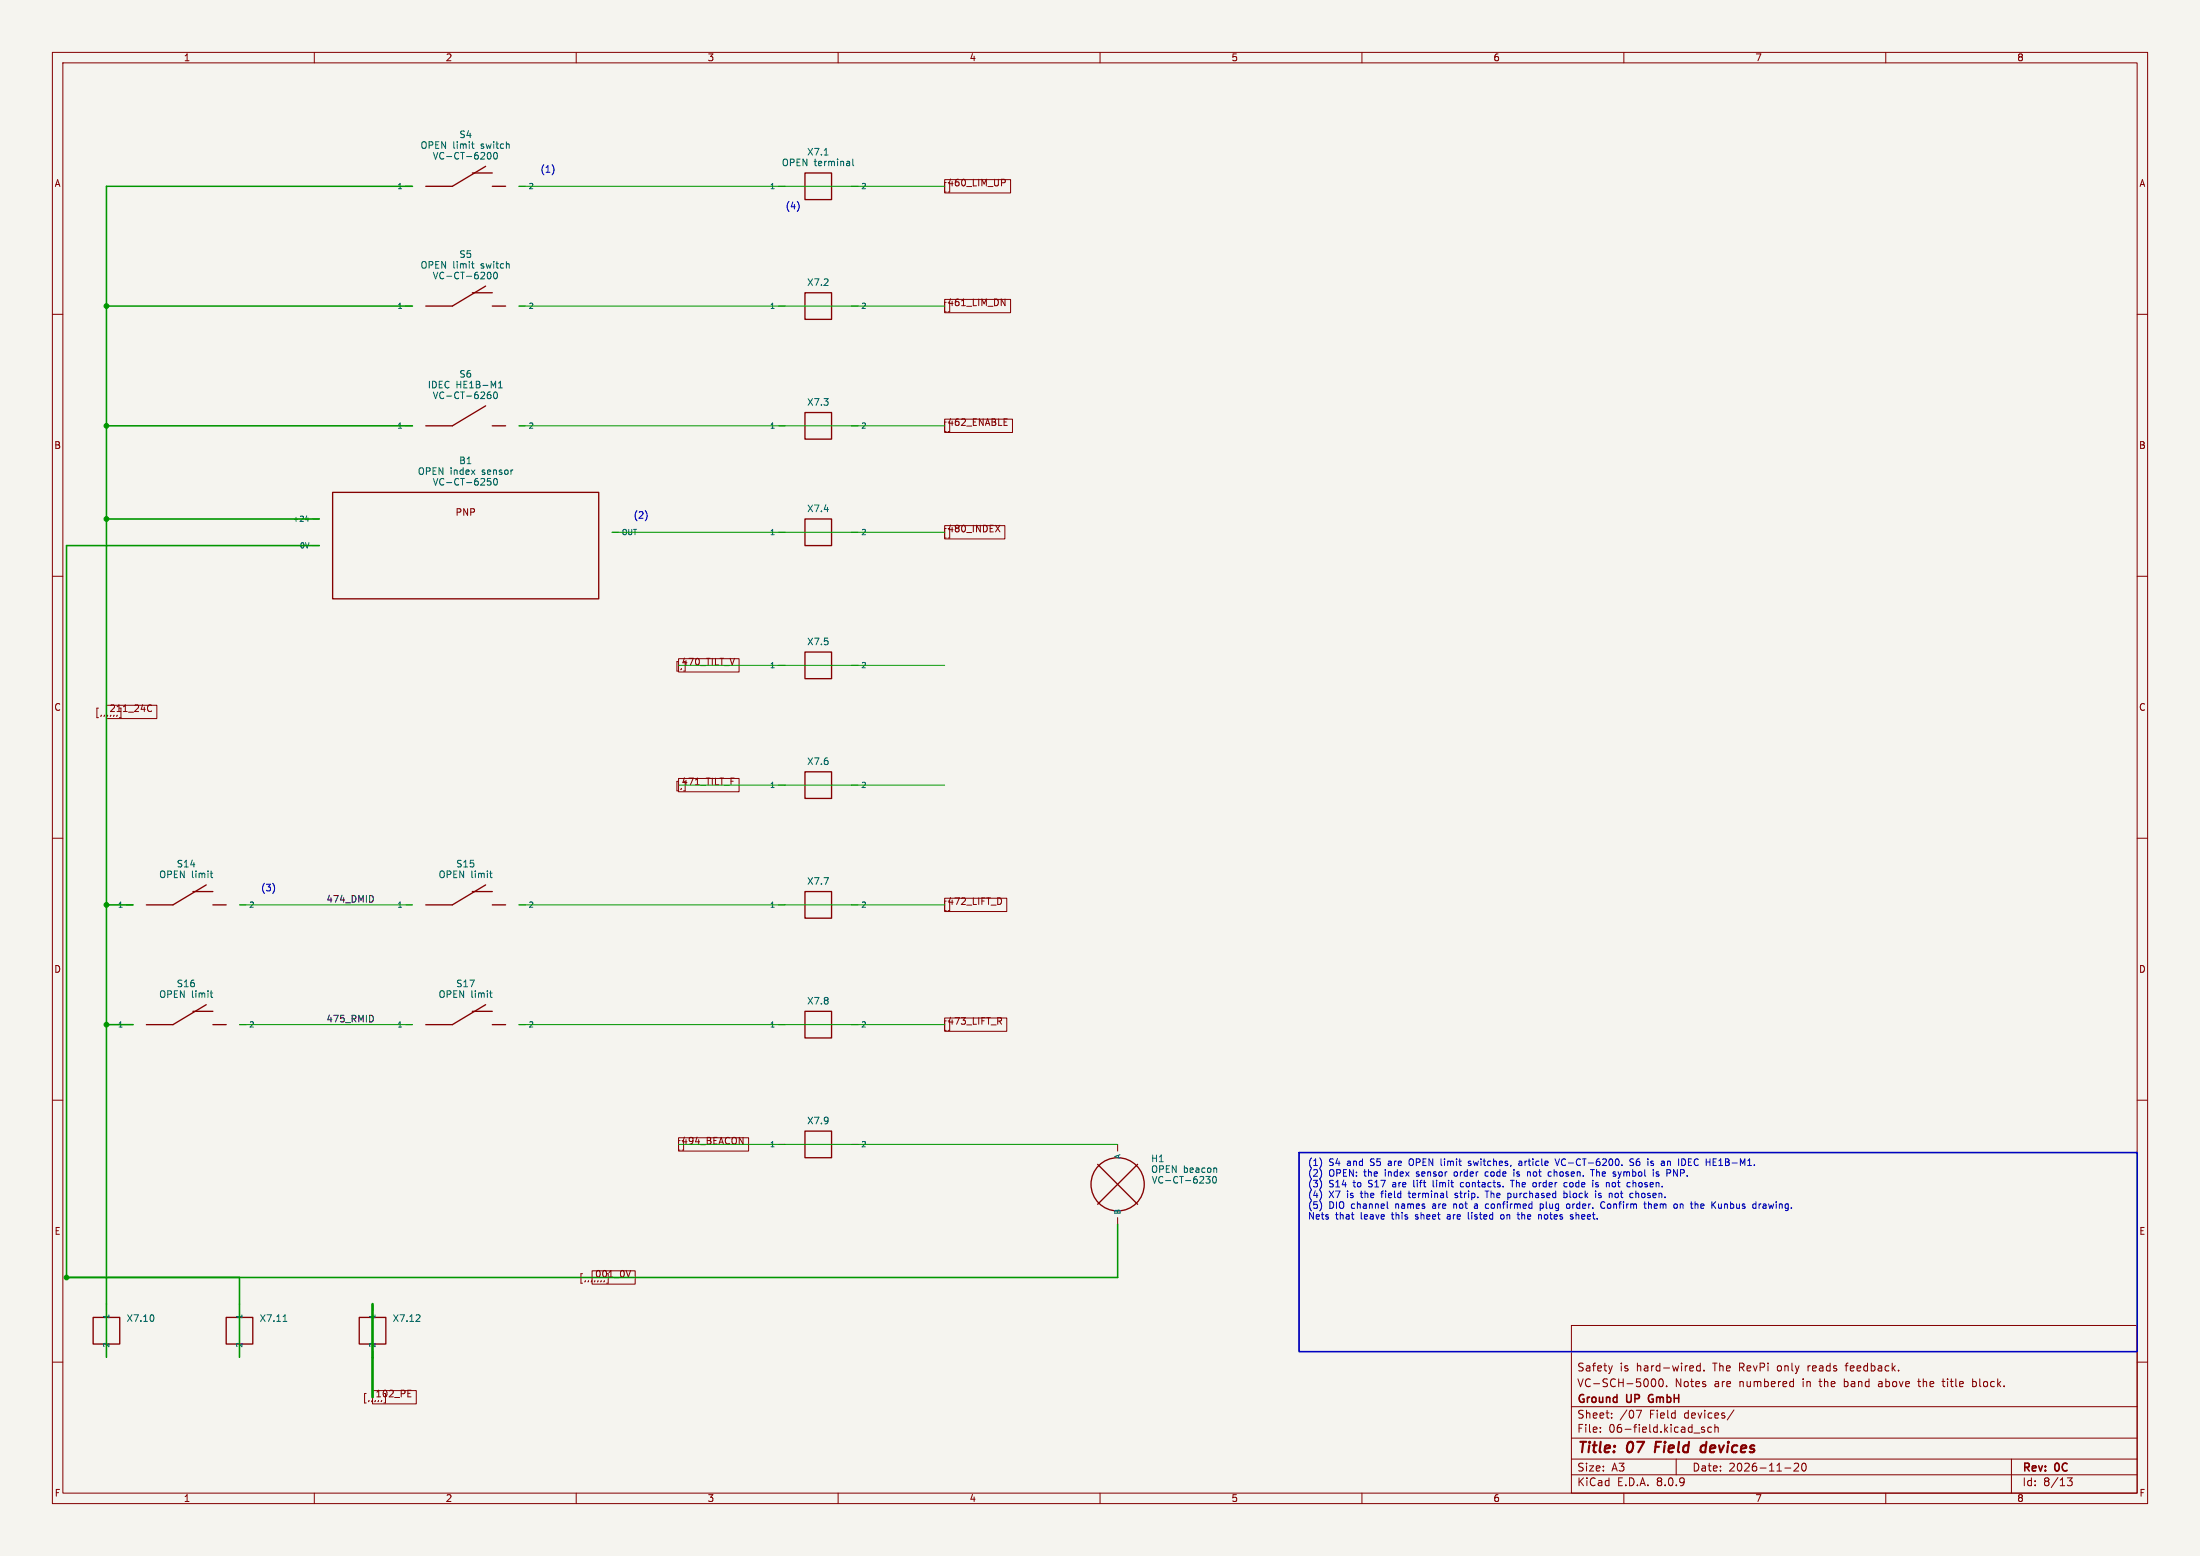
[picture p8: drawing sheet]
<svg xmlns="http://www.w3.org/2000/svg" width="420mm" height="297mm" viewBox="0 0 420 297" stroke-linecap="round" stroke-linejoin="round" font-family="sans-serif">
<path d="M0 0h420v297h-420z" fill="#f5f4ef" stroke="#f5f4ef" stroke-width=".19"/>
<g fill="none" stroke="#840000" stroke-width=".19">
<path d="M10 10h400v277h-400zM12 12h396v273h-396zM60 10v2M110 10v2M160 10v2M210 10v2M260 10v2M310 10v2M360 10v2M77.5 35.6h1.2M99.1 35.6h1.2M148.6 35.6h1.3"/>
<path d="M162.6 35.6h1.2M180.3 34.3h12.6v2.5h-12.6zM191.2 34.2h.5l.2 .3-.1 .3-.6 .1M77.5 58.4h1.2M99.1 58.4h1.2M148.6 58.4h1.3M162.6 58.4h1.2M180.3 57.1h12.6v2.6h-12.6zM191.1 57.1l.8 1.2v-1.2M10 60h2M191.7 79.9h.6M408 60h2"/>
<path d="M59.7 99.1h1.3M77.5 81.3h1.2M99.1 81.3h1.2M148.6 81.3h1.3M162.6 81.3h1.2M180.3 80h13v2.6h-13zM191.7 81.2h.6M10 110h2M59.7 104.1h1.3M116.8 101.6h1.3M148.6 101.6h1.3M162.6 101.6h1.2"/>
<path d="M180.3 100.3h11.5v2.6h-11.5zM190 100.3l.9 1.2M190.9 100.3l-.9 1.2M408 110h2M20.3 134.6h9.6v2.6h-9.6zM23.1 135.2v1.8h-.3M28.4 134.6l.5 .1M28.9 135.7l-.5 .1M129.5 125.7h11.6v2.6h-11.6zM130.8 126.3v1.8h-.3M148.6 127h1.3M162.6 127h1.2"/>
<path d="M10 160h2M129.5 148.6h11.6v2.5h-11.6zM130.8 149.1v1.9h-.3M148.6 149.9h1.3M162.6 149.9h1.2M408 160h2M24.1 172.7h1.3M45.7 172.7h1.3M77.5 172.7h1.2M99.1 172.7h1.2M148.6 172.7h1.3M162.6 172.7h1.2"/>
<path d="M180.3 171.4h11.9v2.6h-11.9zM191.1 171.7v.6M24.1 195.6h1.3M45.7 195.6h1.3M77.5 195.6h1.2M99.1 195.6h1.2M148.6 195.6h1.3M162.6 195.6h1.2M180.3 194.3h11.9v2.6h-11.9zM10 210h2M129.5 217.2h13.4v2.5h-13.4zM148.6 218.4h1.3"/>
<path d="M162.6 218.4h1.2M213.4 218.4v1.3M408 210h2M213.4 232.4v1.3M20.3 248.9v1.3M20.3 257.8v1.3M45.7 248.9v1.3M45.7 257.8v1.3M71.1 248.9v1.3M71.1 257.8v1.3M113 242.6h8.3v2.5h-8.3zM116.1 243.1v1.8h-.3"/>
<path d="M120.4 242.5l-.4 1.3M300 253h108v32h-108zM10 260h2M71.1 265.4h8.4v2.6h-8.4zM73.6 266v1.8h-.3M77.9 266.6h.6M77.9 265.4h.6M300 278.5h108M300 274.5h108M300 268.5h108M305.5 273.2v.2M305.5 272.5v.1"/>
<path d="M307.7 270.5v.2M307.7 269.8v.1M307.8 260.7l-.4 1M312.4 269.2h1l-.7 1.5M315.4 263.3l.2-.1a.8 .8 0 0 1 .5 .7 .8 .8 0 0 1-.5 .8l-.2-.1M316.8 263.3l.2-.1a.8 .8 0 0 1 .5 .7 .8 .8 0 0 1-.5 .8l-.2-.2-.1-.4zM318.2 264.5v.2M320 278.5v3M323.4 273.5h1.1M324.6 260.2v1.5M324.6 260.8l-.4-.1-.3 .3 .1 .6h.6M325.3 261.5v.2"/>
<path d="M325.4 272.5l-.4-.1-.2 .2 .1 .2 .5 .2v.3h-.6M326.7 272.5l-.4-.1-.3 .3 .2 .6h.5M327.4 272.5l.2-.1 .3 .1 .1 .9M327.4 271.9v1.5M331 269.1l-1.3 1.9M341.9 263.7l.5 .1M342.4 264.6l-.5 .1M342.4 263.2v1.5M342.5 279.4l.6-.1 .2 .1 .1 .3-1 1.1h1M344.1 279.4l.2-.1a.8 .8 0 0 1 .5 .7 .8 .8 0 0 1-.5 .8l-.2-.2-.2-.4zM352.2 260.7h.6M358.7 264.2v.4"/>
<path d="M366.1 263.7h.6M366.3 263.2v1.3l.2 .2M370.7 263.7h.6M370.9 263.2v1.3l.4 .2M376.6 264.6h.6M376.6 263.8h.6M376.6 263.2v1.5M384 278.5v6.5M408 260h2M60 285v2M110 285v2M160 285v2"/>
<path d="M210 285v2M260 285v2M300 281.5h108M310 285v2M340.7 280.2h1.2M360 285v2M394.7 282.1h.9l-.5 .6 .4 .1v.6l-.2 .2-.6-.1"/>
</g>
<path d="M316.2 275.2l-.3 2M325.7 276a.66 .66 0 0 0-1 .3l-.1 .5 .2 .3h.7M325.8 275.2l-.3 2" fill="none" stroke="#840000" stroke-width=".4"/>
<path d="M314.8 266.4l-.1 .4 .1 .7" fill="none" stroke="#840000" stroke-width=".3"/>
<g fill="none" stroke="#840000" stroke-width=".25">
<path d="M90.2 33h3.8M92.7 31.8l-6.3 3.8h-5.1M94 35.6h2.5M153.7 33h5v5.1h-5zM90.2 55.9h3.8M92.7 54.6l-6.3 3.8h-5.1M94 58.4h2.5M153.7 55.9h5v5.1h-5zM92.7 77.5l-6.3 3.8h-5.1M153.7 78.7h5v5.1h-5zM63.5 94h50.8v20.3h-50.8zM94 81.3h2.5"/>
<path d="M153.7 99.1h5v5h-5zM153.7 124.5h5v5h-5zM153.7 147.3h5v5.1h-5zM36.8 170.2h3.8M39.4 168.9l-6.4 3.8h-5.1M40.6 172.7h2.6M90.2 170.2h3.8M92.7 168.9l-6.3 3.8h-5.1M94 172.7h2.5M153.7 170.2h5v5.1h-5zM36.8 193h3.8M39.4 191.8l-6.4 3.8h-5.1"/>
<path d="M40.6 195.6h2.6M90.2 193h3.8M92.7 191.8l-6.3 3.8h-5.1M94 195.6h2.5M153.7 193h5v5.1h-5zM153.7 215.9h5v5.1h-5zM209.5 222.2l7.7 7.7M217.2 222.2l-7.7 7.7M17.8 251.5h5.1v5h-5.1zM43.2 251.5h5.1v5h-5.1zM68.6 251.5h5.1v5h-5.1z"/>
<circle cx="213.4" cy="226.1" r="5.1"/>
</g>
<g fill="none" stroke="#006464" stroke-width=".19">
<path d="M80.5 27.9v-.4a.42 .42 0 0 1 .4-.5 .42 .42 0 0 1 .5 .5v.4M82.4 27.7l.2-.2v-.3l-.7-.1v1.2M82.7 29.1l.5 1.3 .4-1.3M83.2 27.7h.4M83.8 27.1h-.6v1.2h.6M84.7 29.2a.6 .6 0 0 0-.8 .4 .6 .6 0 0 0 .6 .8l.2-.2M85.1 27.1v1.2l-.8-1.2v1.2M85.3 29.9h.9M86.6 27.1v1l.2 .2M87.3 27.5v.8M87.6 29.2a.6 .6 0 0 0-.9 .4 .6 .6 0 0 0 .6 .8l.3-.2M87.9 27.5v.8"/>
<path d="M87.9 27.6l.4-.1 .1 .2M87.9 29.1h.8M88.3 29.1v1.3M88.4 27.7v.6M88.4 27.7l.2-.2h.3l.1 .8M89.1 29.9h.9M89.6 27.5v.8M90 27.5h.5M90.2 27.1v1l.3 .2M91.2 29.1l-.4 .1a.86 .86 0 0 0 0 1.2l.5-.2v-.4l-.2-.2h-.3l-.2 .2M91.8 29.2l.5-.1 .2 .4-.8 .9h.8M92.3 27.5h-.3l-.2 .2 .1 .1 .4 .2v.3h-.5"/>
<path d="M92.8 27.5l.2 .8 .3-.6 .2 .6 .3-.8M93.1 29.2l.2-.1a.68 .68 0 0 1 .5 .6 .68 .68 0 0 1-.5 .7l-.3-.5zM94.3 27.1v.1M94.3 27.5v.8M94.4 29.2l.1-.1a.68 .68 0 0 1 .5 .6 .68 .68 0 0 1-.5 .7 .84 .84 0 0 1-.1-1.2zM94.7 27.5h.5M94.9 27.1v1l.3 .2M96.1 27.5h-.3l-.3 .2 .1 .6h.5M96.7 27.1v1.2M96.7 27.6l.2-.1h.3v.8M157.4 29.6h.7M162.1 30.8l.1 .8"/>
<path d="M162.2 31.6h-.1M162.2 31.1l-.1 .1M162.8 30.4v1.1l.2 .1M80.5 50.8v-.5a.42 .42 0 0 1 .4-.4 .42 .42 0 0 1 .5 .4v.5M82.4 50.6l.2-.3v-.3l-.7-.1v1.3M82.7 52l.5 1.2 .4-1.2M83.2 50.5h.4M83.8 49.9h-.6v1.3h.6M84.7 52.1a.6 .6 0 0 0-.8 .4 .6 .6 0 0 0 .6 .7l.2-.1M85.1 49.9v1.3l-.8-1.3v1.3M85.3 52.7h.9M86.6 49.9v1.1l.2 .2"/>
<path d="M87.3 50.3v.9M87.6 52.1a.6 .6 0 0 0-.9 .4 .6 .6 0 0 0 .6 .7l.3-.1M87.9 50.3v.9M87.9 50.5l.4-.2 .1 .2M87.9 52h.8M88.3 52v1.2M88.4 50.5l.2-.2 .3 .1 .1 .8M88.4 50.5v.7M89.1 52.7h.9M89.6 50.3v.9M90 50.3h.5M90.2 49.9v1.1l.3 .2"/>
<path d="M91.2 52h-.4a.86 .86 0 0 0 0 1.2l.5-.1v-.4l-.2-.3h-.3l-.2 .3M91.8 52.1l.5-.1 .2 .3-.8 .9h.8M92.3 50.4l-.3-.1-.2 .2 .1 .2 .4 .1v.3h-.5M92.8 50.3l.2 .9 .3-.6 .2 .6 .3-.9M93.1 52.1l.2-.1a.68 .68 0 0 1 .5 .6 .68 .68 0 0 1-.5 .6l-.3-.5zM94.3 49.9v.1M94.3 50.3v.9M94.4 52h.1a.68 .68 0 0 1 .5 .6 .68 .68 0 0 1-.5 .6 .84 .84 0 0 1-.1-1.2zM94.7 50.3h.5M94.9 49.9v1.1l.3 .2M96.1 50.4l-.3-.1-.3 .3 .1 .5h.5M96.7 50.5l.2-.2 .3 .1v.8"/>
<path d="M96.7 49.9v1.3M82 72.8v1.2M82.6 72.8a.64 .64 0 0 1 .7 .6 .64 .64 0 0 1-.7 .6zM82.7 74.8l.5 1.3 .4-1.3M83.9 73.4h.4M84.5 72.8h-.6v1.2h.6M84.7 74.9a.6 .6 0 0 0-.8 .5 .6 .6 0 0 0 .6 .7l.2-.1M85.3 75.6h.9M85.7 72.9a.6 .6 0 0 0-.8 .4 .6 .6 0 0 0 .6 .7l.2-.1M87.2 73.4h.8M87.2 72.8v1.2M87.6 74.9a.6 .6 0 0 0-.9 .5 .6 .6 0 0 0 .6 .7l.3-.1"/>
<path d="M87.9 74.8h.8M88 72.8v1.2M88.3 74.8v1.3M88.6 72.8v1.2h.6M88.6 73.4h.4M89.1 75.6h.9M89.7 74h.7M89.7 73.1l.3-.3v1.2M90.9 72.8h.4l.3 .2-.3 .4 .3 .1 .1 .3-.3 .2h-.5zM90.9 73.4h.4M91.2 74.8l-.4 .1a.86 .86 0 0 0 0 1.2l.5-.1v-.5l-.2-.2h-.3l-.2 .2M91.8 74.9l.5-.1 .2 .4-.8 .9h.8"/>
<path d="M92.2 73.6h1M93.6 74.8l-.3 .1a.86 .86 0 0 0 0 1.2l.4-.1v-.5l-.2-.2h-.2l-.3 .2M93.8 74v-1.2l.4 .9 .4-.9v1.2M94.4 74.9l.1-.1a.68 .68 0 0 1 .5 .7 .68 .68 0 0 1-.5 .6 .84 .84 0 0 1-.1-1.2zM95.2 73.1l.3-.3v1.2M95.2 74h.7M58.3 99.2h.6M58.8 98.8v.7M80 90.1v-.4a.42 .42 0 0 1 .4-.4 .42 .42 0 0 1 .5 .4v.4M81.9 89.9l.2-.2v-.3l-.7-.1v1.3M82.7 89.9h.4M82.7 91.3l.5 1.3 .4-1.3"/>
<path d="M83.3 89.3h-.6v1.3M84.5 89.3v1.3l-.7-1.3v1.3M84.7 91.4a.6 .6 0 0 0-.8 .5 .6 .6 0 0 0 .6 .7l.2-.1M85.3 92.1h.9M86.1 89.3v.1M86.1 89.7v.9M86.7 89.8l.2-.1 .3 .1 .1 .8M86.7 89.7v.9M87.6 91.4a.6 .6 0 0 0-.9 .5 .6 .6 0 0 0 .6 .7l.3-.1M87.9 91.3h.8M88.3 91.3v1.3M88.4 89.3v1.3"/>
<path d="M88.4 89.8l-.3-.1-.3 .2 .1 .6h.5M89 90.1l.6-.1-.1-.2-.4-.1-.1 .2v.6h.5M89.1 92.1h.9M90 89.7l.7 .9M90.7 89.7l-.7 .9M91.2 91.3l-.4 .1a.86 .86 0 0 0 0 1.2l.5-.1v-.4l-.2-.3h-.3l-.2 .3M91.8 91.4l.5-.1 .2 .4-.8 .9h.8M92.5 89.8l-.3-.1-.2 .2 .1 .2 .4 .1v.3h-.5M93.1 90.1l.6-.1-.1-.2-.3-.1-.2 .2v.6h.5M93.7 91.3h-.6l-.1 .6 .2-.1 .4 .1 .1 .2v.4l-.2 .1-.5-.1M94.2 89.7v.9M94.2 89.8l.2-.1 .3 .1 .1 .8"/>
<path d="M94.4 91.4l.1-.1a.68 .68 0 0 1 .5 .7 .68 .68 0 0 1-.5 .6 .84 .84 0 0 1-.1-1.2zM95.8 89.8l-.3-.1-.2 .2 .1 .2 .4 .1v.3h-.5M96.5 89.8l.3-.1 .2 .2v.4l-.2 .3-.3-.1-.2-.2zM97.5 89.7v.9M97.9 89.7l-.4 .2M40.1 166.7h.5M40.3 166.3v1l.3 .2M93.5 166.7h.4M93.6 166.3v1l.3 .2M40.1 189.5h.5M40.3 189.1v1.1l.3 .2M93.5 189.5h.4"/>
<path d="M93.6 189.1v1.1l.3 .2M220 224.6l.4 1.2 .4-1.2M220.2 222.6a.81 .81 0 0 0 .1 1.2 .43 .43 0 0 0 .5-.4l-.1-.8M221.4 222.5v1.3M222 224.7a.6 .6 0 0 0-.8 .4 .6 .6 0 0 0 .5 .7l.3-.1M222 222.6l.1 .3-.1 .2-.6 .1M222.5 225.3h1M222.7 223.1h.4M223.3 222.5h-.6v1.3h.6M224.5 222.5v1.3l-.7-1.3v1.3M224.8 224.7a.6 .6 0 0 0-.8 .4 .6 .6 0 0 0 .6 .7l.2-.1M225.2 224.6h.7"/>
<path d="M225.6 224.6v1.2M226.1 223l.4-.1 .2 .3-.1 .5h-.5M226.1 222.5v1.3M226.3 225.3h1M227.2 223.4l.6-.2-.1-.2-.3-.1-.2 .2 .1 .6h.4M228.3 223h.5l.1 .8M228.5 224.6h-.4a.86 .86 0 0 0 0 1.2l.4-.1 .1-.4-.3-.3-.3 .1-.1 .2M228.9 223.2l-.4 .1-.2 .2 .2 .3 .4-.1M229.1 224.7l.4-.1 .3 .3-.8 .9h.8M230 223l-.3-.1-.3 .3 .1 .5h.5M230.2 224.6h.8l-.4 .4 .3 .2v.5l-.1 .1-.6-.1M230.6 223.1l.2-.2 .3 .2 .1 .4-.1 .2-.3 .1-.2-.1z"/>
<path d="M231.6 224.7l.2-.1a.68 .68 0 0 1 .4 .6 .68 .68 0 0 1-.4 .6l-.3-.5zM231.7 223.1l.2-.2 .3 .1 .1 .8M231.7 222.9v.9M29.2 251l.2 .4-.2 .8M54 252.2h.8M54.3 251.1l.1-.1v1.2M79.9 251l.3 .2-.1 .3-.7 .7h.8"/>
</g>
<path d="M71.2 171.1l.1 .4-.1 .5M71.2 194l.1 .3-.1 .6" fill="none" stroke="#0f0f0f" stroke-width=".19"/>
<g fill="none" stroke="#0000c2" stroke-width=".19">
<path d="M105.7 32v.8M152.5 39v.8M123.5 98v.9M52.4 169.1v.9M252.2 221.6v.8M252.2 223.6v.9M252.2 225.7v.8M252.2 227.7v.8M252.2 229.7v.9M264.8 229.4v1.1l.2 .2M268.8 227.8h.5M269 227.3l.1 1.2"/>
<path d="M269.2 221.3a.9 .9 0 0 0 0 1.1M269.9 225.3v1.1l.2 .2M273.6 225.3v1.1l.2 .2M276.4 231.8l-.1 .1M276.4 232.2l-.2 .2 .2 .3M277.5 229.8v.9M277.7 229.8l-.2 .1M277.7 223.7l-.1 .2 .1 .6M277.8 228.5l.3 .1M278.1 227.8l-.3 .1v.2l.3 .1M279.4 225.8l-.4-.1-.2 .3 .1 .5h.5M280.3 231.4v1.1l.2 .2"/>
<path d="M280.8 221.7l-.3-.1-.2 .3 .5 .3M280.8 222.3l-.1 .2-.4-.1M282.1 230v.7M282.1 230.1l-.5 .1-.2 .1 .2 .4 .5-.1M283.6 223.7l-.1 .6 .1 .2h.4M283.9 227.3v1.3M284.2 229.9l-.4-.1-.2 .2 .1 .6h.5M287 231.9l-.3-.1-.2 .3v.5l.2 .1 .3-.1M288.2 227.8l.3 .2v.4l-.3 .2M288.3 225.3h.8M288.7 225.3v1.3M289 223.7v.8"/>
<path d="M289.6 231.8h.5M289.8 231.4v1.1M290 232.7h.1M290 221.7h.5v.8M290.5 221.9l-.4 .1-.2 .2 .2 .3 .4-.1M291.8 223.7l.4 .2v.6M293.9 231.8l.4 .2v.7M294 229.8v1.3M294.6 229.9v.6l-.2 .2-.4-.1M295.8 223.7h.3M296.1 224.5h-.3M296.9 221.2l.4 1.3 .4-1.3"/>
<path d="M298.6 227.8h.3l.3 .2-.2 .5h-.4M298.6 227.3v1.3M298.8 225.7l.4 .1M299.1 229.9l.4-.1 .2 .2-.1 .6-.3 .1-.2-.2M299.2 226.5l-.4 .1M299.7 225.8v.6M300 232.3h.3v.2l-.4 .2M300 231.8l.3 .1M300.9 231.4v1.3M300.9 231.9v.1M304 223.2v1.3M304.6 226l.6 .3-.2 .3-.4-.1"/>
<path d="M304.8 223.2v1.3M305 223.7l-.2 .1M305.1 225.8l-.3-.1-.2 .2M305.6 230.1l.2 .5 .6-.1M305.6 227.8h-.3l-.1 .1v.2l.4 .1v.3h-.4M305.8 229.4l-.2 .5M308.3 225.8l-.3-.1-.2 .3v.4l.2 .2 .3-.1M308.5 227.8l-.2 .2v.4l.2 .2M308.9 223.7l.3 .8M309.2 224.5l-.2 .4M309.5 223.7l-.3 .8M309.6 222.4v.1"/>
<path d="M311.7 225.3v1.3M311.9 221.3l-.5-.1-.2 .1v.4l.5 .2 .2 .3-.3 .3-.5-.1M312.3 225.9v.7M312.3 227.3v1.3M312.8 227.8h-.3l-.2 .1M313.8 229.8h.5M314 229.4v1.1l.3 .2M314.7 229.9l.4-.1 .2 .2M314.7 229.4v1.3M315.5 222l.2 .2-.2 .3M315.5 221.6l.1 .1M316.6 223.7h-.3l-.1 .2v.1l.4 .2v.3h-.4"/>
<path d="M318.3 221.6v.9M318.7 221.6l-.4 .1M319.5 224.5v-1.3l.7 1.3M320.5 221.2v1.3M320.8 229.8v.9M321.1 229.8l-.3 .1M321.7 222.3a.66 .66 0 0 0 0-.8 .66 .66 0 0 0-.6-.3v1.3M322.9 229.4v1.1M323.6 229.4v1.3M324.1 229.9v.8M327 222.5h.7M327 221.2h.7"/>
<path d="M327 221.8h.5M328.1 230.5l.2 .2 .3-.2M328.6 229.8v.9M335.8 229.8v.9M336.2 229.8l-.4 .2M337 229.8l-.4 .1M337 230.2h-.3l-.2 .1 .1 .3 .4 .1"/>
</g>
<path d="M248 220h160v38h-160z" fill="none" stroke="#0000c2" stroke-width=".3"/>
<path d="M78.7 35.6h-58.4v223.5M20.3 58.4h58.4M20.3 81.3h58.4M20.3 99.1h40.7M61 104.1h-48.3v139.7h200.7v-10.1M20.3 172.7h5.1M20.3 195.6h5.1M45.7 243.8v15.3" fill="none" stroke="#009600" stroke-width=".3"/>
<path d="M99.1 35.6h81.2M99.1 58.4h81.2M99.1 81.3h81.2M116.8 101.6h63.5M129.5 127h50.8M129.5 149.9h50.8M45.7 172.7h33M99.1 172.7h81.2M45.7 195.6h33M99.1 195.6h81.2M129.5 218.4h83.9" fill="none" stroke="#009600" stroke-width=".19"/>
<path d="M71.1 248.9v17.8" fill="none" stroke="#009600" stroke-width=".5"/>
<g fill="#009600" stroke="#009600" stroke-width=".19">
<circle cx="12.7" cy="243.8" r=".46"/>
<circle cx="20.3" cy="172.7" r=".46"/>
<circle cx="20.3" cy="195.6" r=".46"/>
<circle cx="20.3" cy="58.4" r=".46"/>
<circle cx="20.3" cy="81.3" r=".46"/>
<circle cx="20.3" cy="99.1" r=".46"/>
</g>
<g font-size="2.8" fill="#840000">
<text x="301" y="277.9">Title:</text>
<text x="310.6" y="277.9">07</text>
<text x="316.8" y="277.9">Field</text>
<text x="326.3" y="277.9">devices</text>
</g>
<g font-size="2.1" fill="#840000">
<text x="301" y="262">Safety</text>
<text x="309.2" y="262">is</text>
<text x="312.4" y="262">hard-wired.</text>
<text x="327.2" y="262">The</text>
<text x="332.3" y="262">RevPi</text>
<text x="339.7" y="262">only</text>
<text x="345.6" y="262">reads</text>
<text x="353.1" y="262">feedback.</text>
<text x="301" y="268.2">Ground</text>
<text x="301" y="265">VC-SCH-5000.</text>
<text x="310.6" y="268.2">UP</text>
<text x="315.4" y="268.2">GmbH</text>
<text x="319.7" y="265">Notes</text>
<text x="327.3" y="265">are</text>
<text x="332.2" y="265">numbered</text>
<text x="344.4" y="265">in</text>
<text x="347.8" y="265">the</text>
<text x="352.6" y="265">band</text>
<text x="359.3" y="265">above</text>
<text x="367.1" y="265">the</text>
<text x="371.9" y="265">title</text>
<text x="377.7" y="265">block.</text>
<text x="301" y="273.7">File:</text>
<text x="301" y="271">Sheet:</text>
<text x="307.1" y="273.7">06-field.kicad_sch</text>
<text x="309.2" y="271">/07</text>
<text x="314.9" y="271">Field</text>
<text x="321.7" y="271">devices/</text>
<text x="301" y="281.1">Size:</text>
<text x="307.6" y="281.1">A3</text>
<text x="323" y="281.1">Date:</text>
<text x="330" y="281.1">2026-11-20</text>
<text x="386" y="281.3">Rev:</text>
<text x="392.4" y="281.3">0C</text>
<text x="301" y="283.9">KiCad</text>
<text x="308.7" y="283.9">E.D.A.</text>
<text x="316.3" y="283.9">8.0.9</text>
<text x="386" y="283.9">Id:</text>
<text x="390.1" y="283.9">8/13</text>
</g>
<g font-size="1.8" fill="#840000">
<text x="35" y="11.9">1</text>
<text x="85" y="11.9">2</text>
<text x="135" y="11.9">3</text>
<text x="185" y="11.9">4</text>
<text x="235" y="11.9">5</text>
<text x="285" y="11.9">6</text>
<text x="335" y="11.9">7</text>
<text x="385" y="11.9">8</text>
<text x="10.3" y="35.9">A</text>
<text x="180.8" y="35.7">460_LIM_UP</text>
<text x="408.3" y="35.9">A</text>
<text x="179.9" y="36.5">[]</text>
<text x="179.9" y="59.4">[]</text>
<text x="180.8" y="58.5">461_LIM_DN</text>
<text x="179.9" y="82.2">[]</text>
<text x="180.8" y="81.4">462_ENABLE</text>
<text x="10.3" y="85.9">B</text>
<text x="408.2" y="85.9">B</text>
<text x="86.9" y="98.7">PNP</text>
<text x="180.8" y="101.7">480_INDEX</text>
<text x="179.9" y="102.6">[]</text>
<text x="128.8" y="128">[,]</text>
<text x="130" y="127.1">470_TILT_V</text>
<text x="10.3" y="135.9">C</text>
<text x="18" y="136.8">[,,,,,,]</text>
<text x="20.8" y="136">211_24C</text>
<text x="408.2" y="135.9">C</text>
<text x="130" y="150">471_TILT_F</text>
<text x="128.8" y="150.8">[,]</text>
<text x="179.9" y="173.7">[]</text>
<text x="180.8" y="172.8">472_LIFT_D</text>
<text x="10.3" y="185.9">D</text>
<text x="408.2" y="185.9">D</text>
<text x="179.9" y="196.5">[]</text>
<text x="180.8" y="195.7">473_LIFT_R</text>
<text x="129.1" y="219.4">[]</text>
<text x="130" y="218.5">494_BEACON</text>
<text x="10.3" y="235.9">E</text>
<text x="408.3" y="235.9">E</text>
<text x="110.4" y="244.8">[,,,,,,,]</text>
<text x="113.5" y="243.9">001_0V</text>
<text x="69.1" y="267.7">[,,,,,]</text>
<text x="71.6" y="266.8">102_PE</text>
<text x="10.3" y="285.9">F</text>
<text x="35" y="286.9">1</text>
<text x="85" y="286.9">2</text>
<text x="135" y="286.9">3</text>
<text x="185" y="286.9">4</text>
<text x="235" y="286.9">5</text>
<text x="285" y="286.9">6</text>
<text x="335" y="286.9">7</text>
<text x="385" y="286.9">8</text>
<text x="408.3" y="285.9">F</text>
</g>
<g font-size="1.8" fill="#006464">
<text x="73.3" y="29.6">OPEN limit</text>
<text x="87.6" y="26.6">S4</text>
<text x="154" y="29.9">X7.1</text>
<text x="149.2" y="31.9">OPEN terminal</text>
<text x="73.3" y="52.5">OPEN limit</text>
<text x="87.6" y="49.4">S5</text>
<text x="154" y="54.8">X7.2</text>
<text x="87.6" y="72.3">S6</text>
<text x="154" y="77.6">X7.3</text>
<text x="87.6" y="88.8">B1</text>
<text x="72.8" y="91.9">OPEN index</text>
<text x="154" y="98">X7.4</text>
<text x="154" y="123.4">X7.5</text>
<text x="154" y="146.2">X7.6</text>
<text x="30.3" y="167.8">OPEN limit</text>
<text x="33.6" y="165.8">S14</text>
<text x="83.6" y="167.8">OPEN limit</text>
<text x="87" y="165.8">S15</text>
<text x="154" y="169.1">X7.7</text>
<text x="30.3" y="190.7">OPEN limit</text>
<text x="33.6" y="188.6">S16</text>
<text x="83.6" y="190.7">OPEN limit</text>
<text x="87" y="188.6">S17</text>
<text x="154" y="191.9">X7.8</text>
<text x="154" y="214.8">X7.9</text>
<text x="219.6" y="222">H1</text>
<text x="24.1" y="252.5">X7.10</text>
<text x="49.5" y="252.5">X7.11</text>
<text x="74.9" y="252.5">X7.12</text>
</g>
<g font-size="1.8" fill="#0000c2">
<text x="103.1" y="33.2">(1)</text>
<text x="149.9" y="40.2">(4)</text>
<text x="120.8" y="99.2">(2)</text>
<text x="49.7" y="170.3">(3)</text>
<text x="249.6" y="222.9">(1)</text>
<text x="249.6" y="224.9">(2)</text>
<text x="249.6" y="227">(3)</text>
<text x="253.7" y="222.9">S4</text>
<text x="253.7" y="224.9">OPEN:</text>
<text x="253.7" y="227">S14</text>
<text x="257.3" y="222.9">and</text>
<text x="258.5" y="227">to</text>
<text x="260.5" y="224.9">the</text>
<text x="261.5" y="227">S17</text>
<text x="261.9" y="222.9">S5</text>
<text x="264.7" y="224.9">index</text>
<text x="265.5" y="222.9">are</text>
<text x="266.3" y="227">are</text>
<text x="269.7" y="222.9">OPEN limit</text>
<text x="270.5" y="227">lift</text>
<text x="270.9" y="224.9">sensor</text>
<text x="274.4" y="227">limit</text>
<text x="278.3" y="224.9">order</text>
<text x="279.9" y="227">contacts.</text>
<text x="281.4" y="222.9">switches,</text>
<text x="284.4" y="224.9">code</text>
<text x="289.7" y="227">The</text>
<text x="290" y="224.9">is</text>
<text x="291.2" y="222.9">article</text>
<text x="292.8" y="224.9">not</text>
<text x="294.1" y="227">order</text>
<text x="297" y="224.9">chosen.</text>
<text x="298.5" y="222.9">VC-CT-6200.</text>
<text x="300.3" y="227">code</text>
<text x="305.5" y="224.9">The</text>
<text x="305.9" y="227">is</text>
<text x="308.7" y="227">not</text>
<text x="309.8" y="224.9">symbol</text>
<text x="312.8" y="222.9">S6</text>
<text x="312.9" y="227">chosen.</text>
<text x="316.4" y="222.9">is</text>
<text x="317.7" y="224.9">is</text>
<text x="319.2" y="222.9">an</text>
<text x="320.5" y="224.9">PNP.</text>
<text x="322.7" y="222.9">IDEC</text>
<text x="328.2" y="222.9">HE1B-M1.</text>
<text x="249.6" y="229">(4)</text>
<text x="249.6" y="231.1">(5)</text>
<text x="249.6" y="233.1">Nets</text>
<text x="253.7" y="229">X7</text>
<text x="253.7" y="231.1">DIO channel</text>
<text x="254.9" y="233.1">that</text>
<text x="257.3" y="229">is</text>
<text x="259.9" y="233.1">leave</text>
<text x="260.1" y="229">the</text>
<text x="264.2" y="229">field</text>
<text x="266" y="233.1">this</text>
<text x="266.7" y="231.1">names</text>
<text x="269.6" y="229">terminal</text>
<text x="270.7" y="233.1">sheet</text>
<text x="273.9" y="231.1">are</text>
<text x="276.9" y="233.1">are</text>
<text x="278.1" y="231.1">not</text>
<text x="278.6" y="229">strip.</text>
<text x="281.1" y="233.1">listed</text>
<text x="284.6" y="231.1">confirmed</text>
<text x="284.7" y="229">The</text>
<text x="287.5" y="233.1">on</text>
<text x="289.1" y="229">purchased</text>
<text x="291" y="233.1">the</text>
<text x="295.2" y="233.1">notes</text>
<text x="295.3" y="231.1">plug</text>
<text x="300" y="229">block</text>
<text x="300.5" y="231.1">order.</text>
<text x="301.5" y="233.1">sheet.</text>
<text x="306.2" y="229">is</text>
<text x="307.3" y="231.1">Confirm</text>
<text x="309" y="229">not</text>
<text x="313.2" y="229">chosen.</text>
<text x="315.8" y="231.1">them</text>
<text x="321.6" y="231.1">on</text>
<text x="325.1" y="231.1">the</text>
<text x="329.2" y="231.1">Kunbus</text>
<text x="337.3" y="231.1">drawing.</text>
</g>
<g font-size="1.8" fill="#0f0f0f">
<text x="62.2" y="172.4">474_DMID</text>
<text x="62.2" y="195.2">475_RMID</text>
</g>
<g font-size="1.4" fill="#006464">
<text x="75.7" y="36.3">1</text>
<text x="100.8" y="36.3">2</text>
<text x="146.9" y="36.3">1</text>
<text x="164.3" y="36.3">2</text>
<text x="75.7" y="59.2">1</text>
<text x="100.8" y="59.2">2</text>
<text x="146.9" y="59.2">1</text>
<text x="164.3" y="59.2">2</text>
<text x="75.7" y="82">1</text>
<text x="100.8" y="82">2</text>
<text x="146.9" y="82">1</text>
<text x="164.3" y="82">2</text>
<text x="55.7" y="99.8">+24</text>
<text x="57.1" y="104.9">0V</text>
<text x="118.6" y="102.3">OUT</text>
<text x="146.9" y="102.3">1</text>
<text x="164.3" y="102.3">2</text>
<text x="146.9" y="127.7">1</text>
<text x="164.3" y="127.7">2</text>
<text x="146.9" y="150.6">1</text>
<text x="164.3" y="150.6">2</text>
<text x="22.4" y="173.5">1</text>
<text x="47.5" y="173.5">2</text>
<text x="75.7" y="173.5">1</text>
<text x="100.8" y="173.5">2</text>
<text x="146.9" y="173.5">1</text>
<text x="164.3" y="173.5">2</text>
<text x="22.4" y="196.3">1</text>
<text x="47.5" y="196.3">2</text>
<text x="75.7" y="196.3">1</text>
<text x="100.8" y="196.3">2</text>
<text x="146.9" y="196.3">1</text>
<text x="164.3" y="196.3">2</text>
<text x="146.9" y="219.2">1</text>
<text x="164.3" y="219.2">2</text>
<text x="214.1" y="221.3" transform="rotate(-90 214.1 221.3)">A</text>
<text x="214.1" y="231.9" transform="rotate(-90 214.1 231.9)">B</text>
<text x="21.1" y="251.9" transform="rotate(-90 21.1 251.9)">1</text>
<text x="46.5" y="251.9" transform="rotate(-90 46.5 251.9)">1</text>
<text x="71.9" y="251.9" transform="rotate(-90 71.9 251.9)">1</text>
<text x="21.1" y="257.3" transform="rotate(-90 21.1 257.3)">2</text>
<text x="46.5" y="257.3" transform="rotate(-90 46.5 257.3)">2</text>
<text x="71.9" y="257.3" transform="rotate(-90 71.9 257.3)">2</text>
</g>
</svg>
